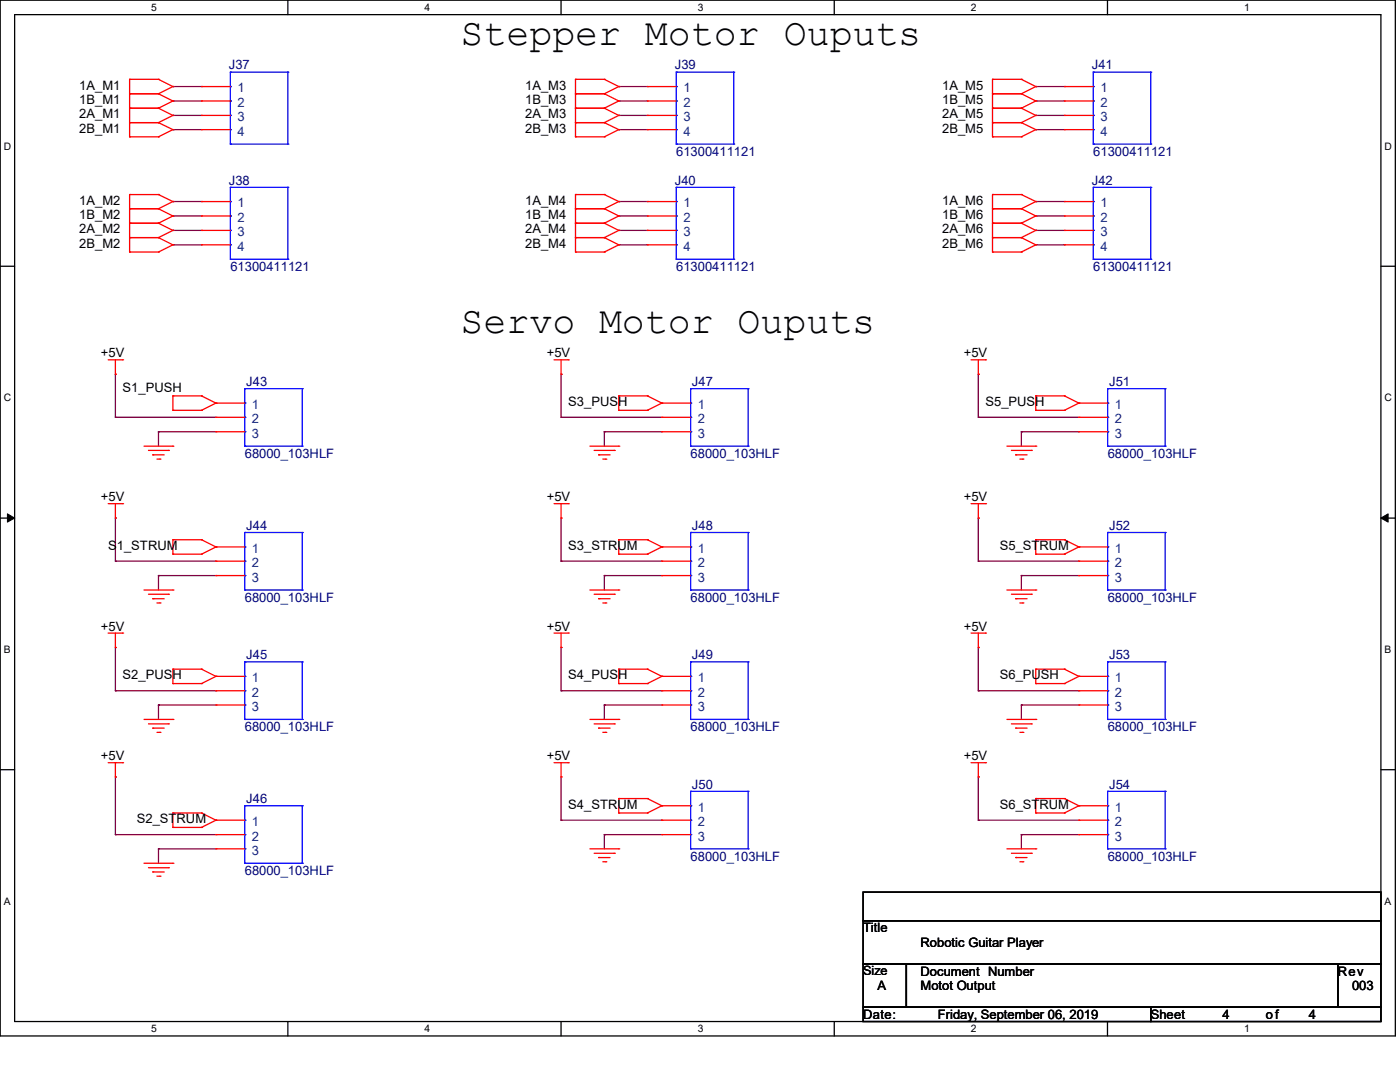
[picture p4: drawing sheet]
<svg xmlns="http://www.w3.org/2000/svg" width="279mm" height="216mm" viewBox="0 0 279 216" stroke-linecap="round" stroke-linejoin="round" font-family="sans-serif">
<path d="M0 0h278.5v206.7h-278.5zM2.9 2.9h272.7v200.9h-272.7z" fill="none" stroke="#000" stroke-width=".25"/>
<g fill="#fff">
<path d="M30.2 .3h1.1v2.3h-1.1z"/>
<path d="M30.2 204.1h1.1v2.3h-1.1z"/>
</g>
<path d="M57.4 0v2.9M57.4 203.8v2.9" fill="none" stroke="#000" stroke-width=".25"/>
<g fill="#fff">
<path d="M84.7 .3h1.1v2.3h-1.1z"/>
<path d="M84.7 204.1h1.1v2.3h-1.1z"/>
</g>
<path d="M112 0v2.9M112 203.8v2.9" fill="none" stroke="#000" stroke-width=".25"/>
<g fill="#fff">
<path d="M139.2 .3h1.1v2.3h-1.1z"/>
<path d="M139.2 204.1h1.1v2.3h-1.1z"/>
</g>
<path d="M166.5 0v2.9M166.5 203.8v2.9" fill="none" stroke="#000" stroke-width=".25"/>
<g fill="#fff">
<path d="M193.8 .3h1.1v2.3h-1.1z"/>
<path d="M193.8 204.1h1.1v2.3h-1.1z"/>
</g>
<path d="M221 0v2.9M221 203.8v2.9" fill="none" stroke="#000" stroke-width=".25"/>
<g fill="#fff">
<path d="M248.3 .3h1.1v2.3h-1.1z"/>
<path d="M248.3 204.1h1.1v2.3h-1.1z"/>
<path d="M.8 28h1.4v2.3h-1.4z"/>
<path d="M276.3 28h1.4v2.3h-1.4z"/>
<path d="M.8 78.2h1.4v2.3h-1.4z"/>
<path d="M276.3 78.2h1.4v2.3h-1.4z"/>
</g>
<path d="M0 53.1h2.9M275.6 53.1h2.9" fill="none" stroke="#000" stroke-width=".25"/>
<g fill="#fff">
<path d="M.8 128.5h1.3v2.2h-1.3z"/>
<path d="M276.3 128.5h1.3v2.2h-1.3z"/>
</g>
<path d="M0 103.4h2.9M275.6 103.4h2.9" fill="none" stroke="#000" stroke-width=".25"/>
<path d="M1.5 102.5l1.4 .9-1.4 .8zM275.6 103.4l1.4-.9v1.7z" fill="#000" stroke="#000" stroke-width=".2"/>
<g fill="#fff">
<path d="M.8 178.7h1.3v2.2h-1.3z"/>
<path d="M276.3 178.7h1.3v2.2h-1.3z"/>
</g>
<path d="M0 153.6h2.9M275.6 153.6h2.9M172.3 178h103.3v5.7h-103.3zM172.3 183.7h103.3v8.7h-103.3zM172.3 192.4h8.6v8.6h-8.6zM180.9 192.4h86.1v8.6h-86.1zM267 192.4h8.6v8.6h-8.6zM172.3 201h57.4v2.8h-57.4zM229.7 201h45.9v2.8h-45.9z" fill="none" stroke="#000" stroke-width=".25"/>
<g fill="none" stroke="#800040" stroke-width=".25">
<path d="M34.5 17.3h.1M34.5 17.3h5.7M123.5 17.3h.1M123.5 17.3h5.7M206.7 17.3h.1M206.7 17.3h5.7M34.5 20.2h.1M34.5 23h.1M34.5 25.9h.1M34.5 20.2h5.7M34.5 23h5.7M34.5 25.9h5.7"/>
<path d="M123.5 20.2h.1M123.5 23h.1M123.5 25.9h.1M123.5 20.2h5.7M123.5 23h5.7M123.5 25.9h5.7M206.7 20.2h.1M206.7 23h.1M206.7 25.9h.1M206.7 20.2h5.7M206.7 23h5.7M206.7 25.9h5.7"/>
<path d="M34.5 40.2h.1M34.5 43.1h.1M34.5 46h.1M34.5 48.9h.1M34.5 40.2h5.7M34.5 43.1h5.7M34.5 46h5.7M34.5 48.9h5.7M123.5 40.2h.1M123.5 43.1h.1M123.5 46h.1M123.5 48.9h.1"/>
<path d="M123.5 40.2h5.7M123.5 43.1h5.7M123.5 46h5.7M123.5 48.9h5.7M206.7 40.2h.1M206.7 43.1h.1M206.7 46h.1M206.7 48.9h.1M206.7 40.2h5.7M206.7 43.1h5.7M206.7 46h5.7M206.7 48.9h5.7"/>
<path d="M23 74.7h.1M23 74.7v8.6M112 74.7h.1M112 74.7v8.6M195.2 74.7h.1M195.2 74.7v8.6M23 83.3h.1M23 83.3h20.1M31.6 86.1h.1M31.6 86.1h11.5M31.6 86.1v2.9M112 83.3h.1"/>
<path d="M112 83.3h20.1M120.6 86.1h.1M120.6 86.1h11.5M120.6 86.1v2.9M195.2 83.3h.1M195.2 83.3h20.1M203.8 86.1h.1M203.8 86.1h11.5M203.8 86.1v2.9M23 103.4h.1M23 112h.1M23 103.4v8.6"/>
<path d="M23 112h20.1M31.6 114.9h.1M31.6 114.9v2.8M31.6 114.9h11.5M112 103.4h.1M112 112h.1M112 112h20.1M112 103.4v8.6M120.6 114.9h.1M120.6 114.9v2.8M120.6 114.9h11.5M195.2 103.4h.1"/>
<path d="M195.2 112h.1M195.2 112h20.1M195.2 103.4v8.6M203.8 114.9h.1M203.8 114.9h11.5M203.8 114.9v2.8M23 129.2h.1M23 137.8h.1M23 129.2v8.6M23 137.8h20.1M112 129.2h.1M112 137.8h.1"/>
<path d="M112 137.8h20.1M112 129.2v8.6M195.2 129.2h.1M195.2 137.8h.1M195.2 137.8h20.1M195.2 129.2v8.6M23 155h.1M23 155v11.5M31.6 140.7h.1M31.6 140.7v2.9M31.6 140.7h11.5M112 155h.1"/>
<path d="M112 155v8.7M120.6 140.7h.1M120.6 140.7h11.5M120.6 140.7v2.9M195.2 155h.1M195.2 155v8.7M203.8 140.7h.1M203.8 140.7h11.5M203.8 140.7v2.9M23 166.5h.1M23 166.5h20.1M31.6 169.4h.1"/>
<path d="M31.6 169.4v2.9M31.6 169.4h11.5M112 163.7h.1M112 163.7h20.1M120.6 166.5h.1M120.6 166.5h11.5M120.6 166.5v2.9M195.2 163.7h.1M195.2 163.7h20.1M203.8 166.5h.1M203.8 166.5h11.5M203.8 166.5v2.9"/>
</g>
<g fill="none" stroke="#f00" stroke-width=".25">
<path d="M25.9 18.7h.1M25.9 15.8h.1M25.9 18.7h5.7M25.9 15.8v11.5M25.9 15.8h5.7M31.6 18.7h.1M31.6 15.8h.1M31.6 15.8l2.9 1.5M31.6 18.7l2.9 1.5M34.5 17.3h.1M34.5 17.3l-2.9 1.4M40.2 17.3h.1"/>
<path d="M40.2 17.3h5.8M114.9 18.7h.1M114.9 15.8h.1M114.9 18.7h5.7M114.9 15.8h5.7M114.9 15.8v11.5M120.6 18.7h.1M120.6 15.8h.1M120.6 15.8l2.9 1.5M120.6 18.7l2.9 1.5M123.5 17.3h.1M123.5 17.3l-2.9 1.4"/>
<path d="M129.2 17.3h.1M129.2 17.3h5.8M198.1 18.7h.1M198.1 15.8h.1M198.1 18.7h5.7M198.1 15.8h5.7M198.1 15.8v11.5M203.8 18.7h.1M203.8 15.8h.1M203.8 15.8l2.9 1.5M203.8 18.7l2.9 1.5M206.7 17.3h.1"/>
<path d="M206.7 17.3l-2.9 1.4M212.4 17.3h.1M212.4 17.3h5.8M25.9 21.6h.1M25.9 24.5h.1M25.9 27.3h.1M25.9 38.8h.1M25.9 38.8v11.5M25.9 21.6h5.7M25.9 24.5h5.7M25.9 27.3h5.7M25.9 38.8h5.7"/>
<path d="M31.6 21.6h.1M31.6 24.5h.1M31.6 27.3h.1M31.6 38.8h.1M31.6 21.6l2.9 1.4M31.6 24.5l2.9 1.4M31.6 38.8l2.9 1.4M34.5 20.2h.1M34.5 23h.1M34.5 25.9h.1M34.5 20.2l-2.9 1.4M34.5 23l-2.9 1.5"/>
<path d="M34.5 25.9l-2.9 1.4M40.2 20.2h.1M40.2 23h.1M40.2 25.9h.1M40.2 20.2h5.8M40.2 23h5.8M40.2 25.9h5.8M114.9 21.6h.1M114.9 24.5h.1M114.9 27.3h.1M114.9 38.8h.1M114.9 21.6h5.7"/>
<path d="M114.9 24.5h5.7M114.9 27.3h5.7M114.9 38.8h5.7M114.9 38.8v11.5M120.6 21.6h.1M120.6 24.5h.1M120.6 27.3h.1M120.6 38.8h.1M120.6 21.6l2.9 1.4M120.6 24.5l2.9 1.4M120.6 38.8l2.9 1.4M123.5 20.2h.1"/>
<path d="M123.5 23h.1M123.5 25.9h.1M123.5 20.2l-2.9 1.4M123.5 23l-2.9 1.5M123.5 25.9l-2.9 1.4M129.2 20.2h.1M129.2 23h.1M129.2 25.9h.1M129.2 20.2h5.8M129.2 23h5.8M129.2 25.9h5.8M198.1 21.6h.1"/>
<path d="M198.1 24.5h.1M198.1 27.3h.1M198.1 38.8h.1M198.1 21.6h5.7M198.1 24.5h5.7M198.1 27.3h5.7M198.1 38.8h5.7M198.1 38.8v11.5M203.8 21.6h.1M203.8 24.5h.1M203.8 27.3h.1M203.8 38.8h.1"/>
<path d="M203.8 21.6l2.9 1.4M203.8 24.5l2.9 1.4M203.8 38.8l2.9 1.4M206.7 20.2h.1M206.7 23h.1M206.7 25.9h.1M206.7 20.2l-2.9 1.4M206.7 23l-2.9 1.5M206.7 25.9l-2.9 1.4M212.4 20.2h.1M212.4 23h.1M212.4 25.9h.1"/>
<path d="M212.4 20.2h5.8M212.4 23h5.8M212.4 25.9h5.8M25.9 41.7h.1M25.9 44.5h.1M25.9 47.4h.1M25.9 50.3h.1M25.9 41.7h5.7M25.9 44.5h5.7M25.9 47.4h5.7M25.9 50.3h5.7M31.6 41.7h.1"/>
<path d="M31.6 44.5h.1M31.6 47.4h.1M31.6 50.3h.1M31.6 41.7l2.9 1.4M31.6 44.5l2.9 1.5M31.6 47.4l2.9 1.5M34.5 40.2h.1M34.5 43.1h.1M34.5 46h.1M34.5 48.9h.1M34.5 40.2l-2.9 1.5M34.5 43.1l-2.9 1.4"/>
<path d="M34.5 46l-2.9 1.4M34.5 48.9l-2.9 1.4M40.2 40.2h.1M40.2 43.1h.1M40.2 46h.1M40.2 48.9h.1M40.2 40.2h5.8M40.2 43.1h5.8M40.2 46h5.8M40.2 48.9h5.8M114.9 41.7h.1M114.9 44.5h.1"/>
<path d="M114.9 47.4h.1M114.9 50.3h.1M114.9 41.7h5.7M114.9 44.5h5.7M114.9 47.4h5.7M114.9 50.3h5.7M120.6 41.7h.1M120.6 44.5h.1M120.6 47.4h.1M120.6 50.3h.1M120.6 41.7l2.9 1.4M120.6 44.5l2.9 1.5"/>
<path d="M120.6 47.4l2.9 1.5M123.5 40.2h.1M123.5 43.1h.1M123.5 46h.1M123.5 48.9h.1M123.5 40.2l-2.9 1.5M123.5 43.1l-2.9 1.4M123.5 46l-2.9 1.4M123.5 48.9l-2.9 1.4M129.2 40.2h.1M129.2 43.1h.1M129.2 46h.1"/>
<path d="M129.2 48.9h.1M129.2 40.2h5.8M129.2 43.1h5.8M129.2 46h5.8M129.2 48.9h5.8M198.1 41.7h.1M198.1 44.5h.1M198.1 47.4h.1M198.1 50.3h.1M198.1 41.7h5.7M198.1 44.5h5.7M198.1 47.4h5.7"/>
<path d="M198.1 50.3h5.7M203.8 41.7h.1M203.8 44.5h.1M203.8 47.4h.1M203.8 50.3h.1M203.8 41.7l2.9 1.4M203.8 44.5l2.9 1.5M203.8 47.4l2.9 1.5M206.7 40.2h.1M206.7 43.1h.1M206.7 46h.1M206.7 48.9h.1"/>
<path d="M206.7 40.2l-2.9 1.5M206.7 43.1l-2.9 1.4M206.7 46l-2.9 1.4M206.7 48.9l-2.9 1.4M212.4 40.2h.1M212.4 43.1h.1M212.4 46h.1M212.4 48.9h.1M212.4 40.2h5.8M212.4 43.1h5.8M212.4 46h5.8M212.4 48.9h5.8"/>
<path d="M21.6 71.8h2.9M23 74.7h.1M23 71.8v2.9M24.5 71.8h.1M34.5 79h.1M34.5 79v2.9M34.5 79h5.7M40.2 79h.1M40.2 79l2.9 1.4M110.6 71.8h2.8M112 74.7h.1M112 71.8v2.9"/>
<path d="M113.4 71.8h.1M123.5 79h.1M123.5 79h5.7M123.5 79v2.9M129.2 79h.1M129.2 79l2.9 1.4M193.8 71.8h2.9M195.2 74.7h.1M195.2 71.8v2.9M196.7 71.8h.1M206.7 79h.1M206.7 79h5.7"/>
<path d="M206.7 79v2.9M212.4 79h.1M212.4 79l2.9 1.4M28.7 89h5.8M29.6 89.9h4M30.5 90.8h.1M30.5 90.8h2.3M31.3 91.6h.6M31.9 91.6h.1M33.6 89.9h.1M34.5 81.9h.1M34.5 89h.1"/>
<path d="M34.5 81.9h5.7M40.2 81.9h.1M43.1 80.4h.1M43.1 83.3h.1M43.1 86.1h.1M43.1 80.4l-2.9 1.5M43.1 80.4h5.8M43.1 83.3h5.8M43.1 86.1h5.8M117.7 89h5.8M118.6 89.9h4M119.5 90.8h.1"/>
<path d="M119.5 90.8h2.3M120.3 91.6h.6M120.9 91.6h.1M122.6 89.9h.1M123.5 81.9h.1M123.5 89h.1M123.5 81.9h5.7M129.2 81.9h.1M132.1 80.4h.1M132.1 83.3h.1M132.1 86.1h.1M132.1 80.4l-2.9 1.5"/>
<path d="M132.1 80.4h5.7M132.1 83.3h5.7M132.1 86.1h5.7M201 89h5.7M201.8 89.9h4M202.7 90.8h.1M202.7 90.8h2.3M203.5 91.6h.6M204.1 91.6h.1M205.8 89.9h.1M206.7 81.9h.1M206.7 89h.1"/>
<path d="M206.7 81.9h5.7M212.4 81.9h.1M215.3 80.4h.1M215.3 83.3h.1M215.3 86.1h.1M215.3 80.4l-2.9 1.5M215.3 80.4h5.8M215.3 83.3h5.8M215.3 86.1h5.8M21.6 100.5h2.9M23 103.4h.1M23 100.5v2.9"/>
<path d="M24.5 100.5h.1M28.7 117.7h5.8M29.6 118.6h4M30.5 119.5h.1M30.5 119.5h2.3M33.6 118.6h.1M34.5 110.6h.1M34.5 107.7h.1M34.5 117.7h.1M34.5 107.7v2.9M34.5 110.6h5.7M34.5 107.7h5.7"/>
<path d="M40.2 110.6h.1M40.2 107.7h.1M40.2 107.7l2.9 1.4M43.1 109.1h.1M43.1 112h.1M43.1 114.9h.1M43.1 109.1l-2.9 1.5M43.1 109.1h5.8M43.1 112h5.8M43.1 114.9h5.8M110.6 100.5h2.8M112 103.4h.1"/>
<path d="M112 100.5v2.9M113.4 100.5h.1M117.7 117.7h5.8M118.6 118.6h4M119.5 119.5h.1M119.5 119.5h2.3M122.6 118.6h.1M123.5 110.6h.1M123.5 107.7h.1M123.5 117.7h.1M123.5 110.6h5.7M123.5 107.7h5.7"/>
<path d="M123.5 107.7v2.9M129.2 110.6h.1M129.2 107.7h.1M129.2 107.7l2.9 1.4M132.1 109.1h.1M132.1 112h.1M132.1 114.9h.1M132.1 109.1l-2.9 1.5M132.1 109.1h5.7M132.1 112h5.7M132.1 114.9h5.7M193.8 100.5h2.9"/>
<path d="M195.2 103.4h.1M195.2 100.5v2.9M196.7 100.5h.1M201 117.7h5.7M201.8 118.6h4M202.7 119.5h.1M202.7 119.5h2.3M205.8 118.6h.1M206.7 110.6h.1M206.7 107.7h.1M206.7 117.7h.1M206.7 110.6h5.7"/>
<path d="M206.7 107.7h5.7M206.7 107.7v2.9M212.4 110.6h.1M212.4 107.7h.1M212.4 107.7l2.9 1.4M215.3 109.1h.1M215.3 112h.1M215.3 114.9h.1M215.3 109.1l-2.9 1.5M215.3 109.1h5.8M215.3 112h5.8M215.3 114.9h5.8"/>
<path d="M21.6 126.3h2.9M23 129.2h.1M23 126.3v2.9M24.5 126.3h.1M31.3 120.3h.6M31.9 120.3h.1M34.5 136.4h.1M34.5 133.5h.1M34.5 133.5v2.9M34.5 136.4h5.7M34.5 133.5h5.7M40.2 136.4h.1"/>
<path d="M40.2 133.5h.1M40.2 133.5l2.9 1.5M43.1 135h.1M43.1 137.8h.1M43.1 135l-2.9 1.4M43.1 135h5.8M43.1 137.8h5.8M110.6 126.3h2.8M112 129.2h.1M112 126.3v2.9M113.4 126.3h.1M120.3 120.3h.6"/>
<path d="M120.9 120.3h.1M123.5 136.4h.1M123.5 133.5h.1M123.5 136.4h5.7M123.5 133.5h5.7M123.5 133.5v2.9M129.2 136.4h.1M129.2 133.5h.1M129.2 133.5l2.9 1.5M132.1 135h.1M132.1 137.8h.1M132.1 135l-2.9 1.4"/>
<path d="M132.1 135h5.7M132.1 137.8h5.7M193.8 126.3h2.9M195.2 129.2h.1M195.2 126.3v2.9M196.7 126.3h.1M203.5 120.3h.6M204.1 120.3h.1M206.7 136.4h.1M206.7 133.5h.1M206.7 136.4h5.7M206.7 133.5h5.7"/>
<path d="M206.7 133.5v2.9M212.4 136.4h.1M212.4 133.5h.1M212.4 133.5l2.9 1.5M215.3 135h.1M215.3 137.8h.1M215.3 135l-2.9 1.4M215.3 135h5.8M215.3 137.8h5.8M21.6 152.2h2.9M23 155h.1M23 152.2v2.8"/>
<path d="M24.5 152.2h.1M28.7 143.6h5.8M29.6 144.4h4M30.5 145.3h.1M30.5 145.3h2.3M31.3 146.1h.6M31.9 146.1h.1M33.6 144.4h.1M34.5 143.6h.1M43.1 140.7h.1M43.1 140.7h5.8M110.6 152.2h2.8"/>
<path d="M112 155h.1M112 152.2v2.8M113.4 152.2h.1M117.7 143.6h5.8M118.6 144.4h4M119.5 145.3h.1M119.5 145.3h2.3M120.3 146.1h.6M120.9 146.1h.1M122.6 144.4h.1M123.5 159.3h.1M123.5 143.6h.1"/>
<path d="M123.5 159.3v2.9M123.5 159.3h5.7M129.2 159.3h.1M129.2 159.3l2.9 1.5M132.1 140.7h.1M132.1 140.7h5.7M193.8 152.2h2.9M195.2 155h.1M195.2 152.2v2.8M196.7 152.2h.1M201 143.6h5.7M201.8 144.4h4"/>
<path d="M202.7 145.3h.1M202.7 145.3h2.3M203.5 146.1h.6M204.1 146.1h.1M205.8 144.4h.1M206.7 159.3h.1M206.7 143.6h.1M206.7 159.3h5.7M206.7 159.3v2.9M212.4 159.3h.1M212.4 159.3l2.9 1.5M215.3 140.7h.1"/>
<path d="M215.3 140.7h5.8M28.7 172.3h5.8M29.6 173.1h4M30.5 174h.1M30.5 174h2.3M31.3 174.8h.6M31.9 174.8h.1M33.6 173.1h.1M34.5 165.1h.1M34.5 162.2h.1M34.5 172.3h.1M34.5 162.2v2.9"/>
<path d="M34.5 165.1h5.7M34.5 162.2h5.7M40.2 165.1h.1M40.2 162.2h.1M40.2 162.2l2.9 1.5M43.1 163.7h.1M43.1 166.5h.1M43.1 169.4h.1M43.1 163.7l-2.9 1.4M43.1 169.4h5.8M43.1 163.7h5.8M43.1 166.5h5.8"/>
<path d="M117.7 169.4h5.8M118.6 170.3h4M119.5 171.1h.1M119.5 171.1h2.3M120.3 172h.6M120.9 172h.1M122.6 170.3h.1M123.5 162.2h.1M123.5 169.4h.1M123.5 162.2h5.7M129.2 162.2h.1M132.1 160.8h.1"/>
<path d="M132.1 163.7h.1M132.1 166.5h.1M132.1 160.8l-2.9 1.4M132.1 160.8h5.7M132.1 163.7h5.7M132.1 166.5h5.7M201 169.4h5.7M201.8 170.3h4M202.7 171.1h.1M202.7 171.1h2.3M203.5 172h.6M204.1 172h.1"/>
<path d="M205.8 170.3h.1M206.7 162.2h.1M206.7 169.4h.1M206.7 162.2h5.7M212.4 162.2h.1M215.3 160.8h.1M215.3 163.7h.1M215.3 166.5h.1M215.3 160.8l-2.9 1.4M215.3 160.8h5.8M215.3 163.7h5.8M215.3 166.5h5.8"/>
</g>
<g fill="none" stroke="#00f" stroke-width=".25">
<path d="M46 14.4h.1M46 17.3h.1M46 14.4h11.4M46 14.4v14.3M57.4 14.4h.1M57.4 14.4v14.3M135 14.4h.1M135 17.3h.1M135 14.4h11.4M135 14.4v14.3M146.4 14.4h.1M146.4 14.4v14.3"/>
<path d="M218.2 14.4h.1M218.2 17.3h.1M218.2 14.4h11.5M218.2 14.4v14.3M229.7 14.4h.1M229.7 14.4v14.3M46 37.4h.1M46 28.7h.1M46 20.2h.1M46 23h.1M46 25.9h.1M46 28.7h11.4"/>
<path d="M46 37.4h11.4M46 37.4v14.3M57.4 37.4h.1M57.4 28.7h.1M57.4 37.4v14.3M135 37.4h.1M135 28.7h.1M135 20.2h.1M135 23h.1M135 25.9h.1M135 28.7h11.4M135 37.4h11.4"/>
<path d="M135 37.4v14.3M146.4 37.4h.1M146.4 28.7h.1M146.4 37.4v14.3M218.2 28.7h.1M218.2 20.2h.1M218.2 23h.1M218.2 25.9h.1M218.2 37.4h.1M218.2 28.7h11.5M218.2 37.4v14.3M218.2 37.4h11.5"/>
<path d="M229.7 28.7h.1M229.7 37.4h.1M229.7 37.4v14.3M46 51.7h.1M46 40.2h.1M46 43.1h.1M46 46h.1M46 48.9h.1M46 51.7h11.4M57.4 51.7h.1M135 51.7h.1M135 40.2h.1"/>
<path d="M135 43.1h.1M135 46h.1M135 48.9h.1M135 51.7h11.4M146.4 51.7h.1M218.2 51.7h.1M218.2 40.2h.1M218.2 43.1h.1M218.2 46h.1M218.2 48.9h.1M218.2 51.7h11.5M229.7 51.7h.1"/>
<path d="M48.9 77.6h.1M48.9 77.6v11.4M48.9 77.6h11.4M60.3 77.6h.1M60.3 77.6v11.4M137.8 77.6h.1M137.8 77.6v11.4M137.8 77.6h11.5M149.3 77.6h.1M149.3 77.6v11.4M221.1 77.6h.1M221.1 77.6h11.4"/>
<path d="M221.1 77.6v11.4M232.5 77.6h.1M232.5 77.6v11.4M48.9 89h.1M48.9 80.4h.1M48.9 83.3h.1M48.9 86.1h.1M48.9 89h11.4M60.3 89h.1M137.8 89h.1M137.8 80.4h.1M137.8 83.3h.1"/>
<path d="M137.8 86.1h.1M137.8 89h11.5M149.3 89h.1M221.1 89h.1M221.1 80.4h.1M221.1 83.3h.1M221.1 86.1h.1M221.1 89h11.4M232.5 89h.1M48.9 117.7h.1M48.9 106.3h.1M48.9 109.1h.1"/>
<path d="M48.9 112h.1M48.9 114.9h.1M48.9 106.3h11.4M48.9 117.7h11.4M48.9 106.3v11.4M60.3 106.3h.1M60.3 117.7h.1M60.3 106.3v11.4M137.8 117.7h.1M137.8 106.3h.1M137.8 109.1h.1M137.8 112h.1"/>
<path d="M137.8 114.9h.1M137.8 106.3v11.4M137.8 106.3h11.5M137.8 117.7h11.5M149.3 106.3h.1M149.3 117.7h.1M149.3 106.3v11.4M221.1 117.7h.1M221.1 106.3h.1M221.1 109.1h.1M221.1 112h.1M221.1 114.9h.1"/>
<path d="M221.1 106.3h11.4M221.1 117.7h11.4M221.1 106.3v11.4M232.5 106.3h.1M232.5 117.7h.1M232.5 106.3v11.4M48.9 132.1h.1M48.9 135h.1M48.9 137.8h.1M48.9 132.1v11.5M48.9 132.1h11.4M60.3 132.1h.1"/>
<path d="M60.3 132.1v11.5M137.8 132.1h.1M137.8 135h.1M137.8 137.8h.1M137.8 132.1v11.5M137.8 132.1h11.5M149.3 132.1h.1M149.3 132.1v11.5M221.1 132.1h.1M221.1 135h.1M221.1 137.8h.1M221.1 132.1v11.5"/>
<path d="M221.1 132.1h11.4M232.5 132.1h.1M232.5 132.1v11.5M48.9 143.6h.1M48.9 140.7h.1M48.9 143.6h11.4M60.3 143.6h.1M137.8 157.9h.1M137.8 143.6h.1M137.8 140.7h.1M137.8 157.9h11.5M137.8 157.9v11.5"/>
<path d="M137.8 143.6h11.5M149.3 157.9h.1M149.3 143.6h.1M149.3 157.9v11.5M221.1 143.6h.1M221.1 140.7h.1M221.1 157.9h.1M221.1 157.9h11.4M221.1 157.9v11.5M221.1 143.6h11.4M232.5 143.6h.1M232.5 157.9h.1"/>
<path d="M232.5 157.9v11.5M48.9 172.3h.1M48.9 160.8h.1M48.9 163.7h.1M48.9 166.5h.1M48.9 169.4h.1M48.9 160.8v11.5M48.9 160.8h11.4M48.9 172.3h11.4M60.3 160.8h.1M60.3 172.3h.1M60.3 160.8v11.5"/>
<path d="M137.8 169.4h.1M137.8 160.8h.1M137.8 163.7h.1M137.8 166.5h.1M137.8 169.4h11.5M149.3 169.4h.1M221.1 169.4h.1M221.1 160.8h.1M221.1 163.7h.1M221.1 166.5h.1M221.1 169.4h11.4M232.5 169.4h.1"/>
</g>
<g font-size="7.6">
<text x="91.9" y="9">Stepper Motor Ouputs</text>
<text x="91.9" y="66.4">Servo Motor Ouputs</text>
</g>
<g font-size="2.6">
<text x="15.8" y="17.9">1A_M1</text>
<text x="104.8" y="17.9">1A_M3</text>
<text x="188" y="17.9">1A_M5</text>
<text x="15.8" y="20.7">1B_M1</text>
<text x="15.8" y="23.6">2A_M1</text>
<text x="104.8" y="20.7">1B_M3</text>
<text x="104.8" y="23.6">2A_M3</text>
<text x="188" y="20.7">1B_M5</text>
<text x="188" y="23.6">2A_M5</text>
<text x="15.8" y="26.5">2B_M1</text>
<text x="104.8" y="26.5">2B_M3</text>
<text x="188" y="26.5">2B_M5</text>
<text x="15.8" y="40.9">1A_M2</text>
<text x="104.8" y="40.9">1A_M4</text>
<text x="188" y="40.9">1A_M6</text>
<text x="15.8" y="43.7">1B_M2</text>
<text x="15.8" y="46.6">2A_M2</text>
<text x="104.8" y="43.7">1B_M4</text>
<text x="104.8" y="46.6">2A_M4</text>
<text x="188" y="43.7">1B_M6</text>
<text x="188" y="46.6">2A_M6</text>
<text x="15.8" y="49.4">2B_M2</text>
<text x="104.8" y="49.4">2B_M4</text>
<text x="188" y="49.4">2B_M6</text>
<text x="20.2" y="71.2">+5V</text>
<text x="109.1" y="71.2">+5V</text>
<text x="192.4" y="71.2">+5V</text>
<text x="24.5" y="78.1">S1_PUSH</text>
<text x="113.4" y="81">S3_PUSH</text>
<text x="196.7" y="81">S5_PUSH</text>
<text x="20.2" y="99.9">+5V</text>
<text x="109.1" y="99.9">+5V</text>
<text x="192.4" y="99.9">+5V</text>
<text x="21.6" y="109.7">S1_STRUM</text>
<text x="113.4" y="109.7">S3_STRUM</text>
<text x="199.5" y="109.7">S5_STRUM</text>
<text x="20.2" y="125.8">+5V</text>
<text x="109.1" y="125.8">+5V</text>
<text x="192.4" y="125.8">+5V</text>
<text x="24.5" y="135.6">S2_PUSH</text>
<text x="113.4" y="135.6">S4_PUSH</text>
<text x="199.5" y="135.6">S6_PUSH</text>
<text x="20.2" y="151.6">+5V</text>
<text x="109.1" y="151.6">+5V</text>
<text x="192.4" y="151.6">+5V</text>
<text x="113.4" y="161.4">S4_STRUM</text>
<text x="199.5" y="161.4">S6_STRUM</text>
<text x="27.3" y="164.3">S2_STRUM</text>
<text x="172.3" y="186.1">Title</text>
<text x="183.7" y="188.9">Robotic Guitar Player</text>
<text x="175.1" y="197.6">A</text>
<text x="183.7" y="197.6">Motot Output</text>
<text x="183.7" y="194.7">Document Number</text>
<text x="267" y="194.7">Rev</text>
<text x="269.8" y="197.6">003</text>
<text x="172.3" y="203.3">Date:</text>
<text x="187.2" y="203.3">Friday, September 06, 2019</text>
<text x="229.7" y="203.3">Sheet</text>
<text x="244" y="203.3">4</text>
<text x="252.6" y="203.3">of</text>
<text x="261.2" y="203.3">4</text>
</g>
<g font-size="2.6" fill="#000080">
<text x="45.7" y="13.8">J37</text>
<text x="134.7" y="13.8">J39</text>
<text x="217.9" y="13.8">J41</text>
<text x="135" y="31.1">61300411121</text>
<text x="218.2" y="31.1">61300411121</text>
<text x="45.7" y="36.8">J38</text>
<text x="134.7" y="36.8">J40</text>
<text x="217.9" y="36.8">J42</text>
<text x="46" y="54.1">61300411121</text>
<text x="135" y="54.1">61300411121</text>
<text x="218.2" y="54.1">61300411121</text>
<text x="49.1" y="77">J43</text>
<text x="138.1" y="77">J47</text>
<text x="221.4" y="77">J51</text>
<text x="48.9" y="91.4">68000_103HLF</text>
<text x="137.8" y="91.4">68000_103HLF</text>
<text x="221.1" y="91.4">68000_103HLF</text>
<text x="49.1" y="105.7">J44</text>
<text x="138.1" y="105.7">J48</text>
<text x="221.4" y="105.7">J52</text>
<text x="48.9" y="120.1">68000_103HLF</text>
<text x="137.8" y="120.1">68000_103HLF</text>
<text x="221.1" y="120.1">68000_103HLF</text>
<text x="49.1" y="131.5">J45</text>
<text x="138.1" y="131.5">J49</text>
<text x="221.4" y="131.5">J53</text>
<text x="48.9" y="145.9">68000_103HLF</text>
<text x="137.8" y="145.9">68000_103HLF</text>
<text x="221.1" y="145.9">68000_103HLF</text>
<text x="49.1" y="160.2">J46</text>
<text x="138.1" y="157.4">J50</text>
<text x="221.4" y="157.4">J54</text>
<text x="137.8" y="171.7">68000_103HLF</text>
<text x="221.1" y="171.7">68000_103HLF</text>
<text x="48.9" y="174.6">68000_103HLF</text>
</g>
<g font-size="2.6" fill="#004080">
<text x="47.4" y="18.5">1</text>
<text x="47.4" y="21.3">2</text>
<text x="136.4" y="18.5">1</text>
<text x="136.4" y="21.3">2</text>
<text x="219.6" y="18.5">1</text>
<text x="219.6" y="21.3">2</text>
<text x="47.4" y="24.2">3</text>
<text x="47.4" y="27.1">4</text>
<text x="136.4" y="24.2">3</text>
<text x="136.4" y="27.1">4</text>
<text x="219.6" y="24.2">3</text>
<text x="219.6" y="27.1">4</text>
<text x="47.4" y="41.4">1</text>
<text x="136.4" y="41.4">1</text>
<text x="219.6" y="41.4">1</text>
<text x="47.4" y="44.3">2</text>
<text x="47.4" y="47.2">3</text>
<text x="136.4" y="44.3">2</text>
<text x="136.4" y="47.2">3</text>
<text x="219.6" y="44.3">2</text>
<text x="219.6" y="47.2">3</text>
<text x="47.4" y="50">4</text>
<text x="136.4" y="50">4</text>
<text x="219.6" y="50">4</text>
<text x="50.3" y="81.6">1</text>
<text x="139.3" y="81.6">1</text>
<text x="222.5" y="81.6">1</text>
<text x="50.3" y="84.5">2</text>
<text x="50.3" y="87.3">3</text>
<text x="139.3" y="84.5">2</text>
<text x="139.3" y="87.3">3</text>
<text x="222.5" y="84.5">2</text>
<text x="222.5" y="87.3">3</text>
<text x="50.3" y="110.3">1</text>
<text x="50.3" y="113.2">2</text>
<text x="139.3" y="110.3">1</text>
<text x="139.3" y="113.2">2</text>
<text x="222.5" y="110.3">1</text>
<text x="222.5" y="113.2">2</text>
<text x="50.3" y="116">3</text>
<text x="139.3" y="116">3</text>
<text x="222.5" y="116">3</text>
<text x="50.3" y="136.1">1</text>
<text x="139.3" y="136.1">1</text>
<text x="222.5" y="136.1">1</text>
<text x="50.3" y="139">2</text>
<text x="50.3" y="141.9">3</text>
<text x="139.3" y="139">2</text>
<text x="139.3" y="141.9">3</text>
<text x="222.5" y="139">2</text>
<text x="222.5" y="141.9">3</text>
<text x="139.3" y="162">1</text>
<text x="222.5" y="162">1</text>
<text x="50.3" y="164.8">1</text>
<text x="50.3" y="167.7">2</text>
<text x="139.3" y="164.8">2</text>
<text x="139.3" y="167.7">3</text>
<text x="222.5" y="164.8">2</text>
<text x="222.5" y="167.7">3</text>
<text x="50.3" y="170.6">3</text>
</g>
<text font-size="2.5" x="172.3" y="194.6">Size</text>
<g font-size="2.1">
<text x="30.2" y="2.2">5</text>
<text x="84.7" y="2.2">4</text>
<text x="139.2" y="2.2">3</text>
<text x="193.8" y="2.2">2</text>
<text x="248.3" y="2.2">1</text>
<text x=".8" y="29.8">D</text>
<text x="276.3" y="29.8">D</text>
<text x=".8" y="80.1">C</text>
<text x="276.3" y="80.1">C</text>
<text x=".8" y="130.3">B</text>
<text x="276.3" y="130.3">B</text>
<text x=".8" y="180.5">A</text>
<text x="276.3" y="180.5">A</text>
<text x="30.2" y="206">5</text>
<text x="84.7" y="206">4</text>
<text x="139.2" y="206">3</text>
<text x="193.8" y="206">2</text>
<text x="248.3" y="206">1</text>
</g>
</svg>
